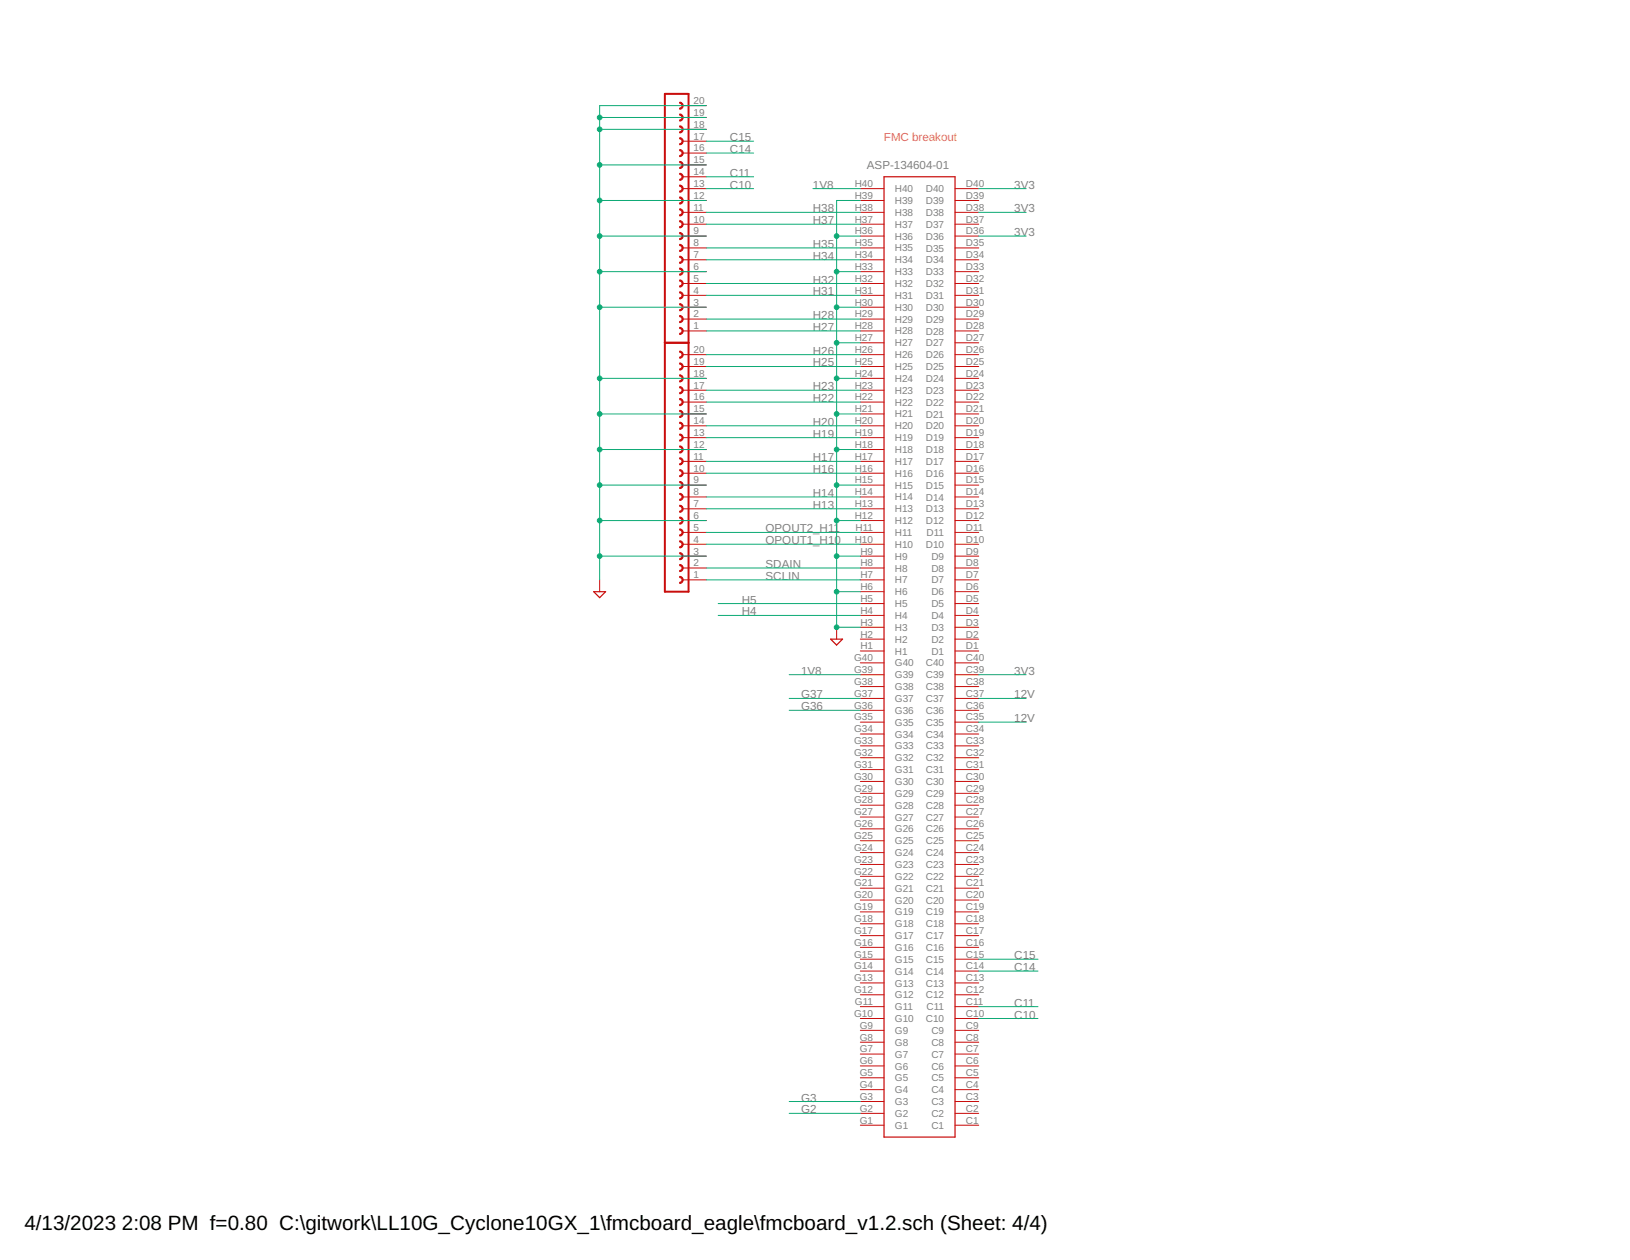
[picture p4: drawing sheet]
<svg xmlns="http://www.w3.org/2000/svg" width="279mm" height="216mm" viewBox="0 0 279 216" stroke-linecap="round" stroke-linejoin="round" font-family="sans-serif">
<path d="M151.5 30.3h12.2v164.5h-12.2zM101.8 101.4h2l-1 1zM142.4 109.5h2l-1 1z" fill="none" stroke="#c90d0c" stroke-width=".21"/>
<g fill="none" stroke="#c90d0c" stroke-width=".17">
<path d="M117 18.1h4.1M117 38.4h4.1M117 36.4h4.1M117 34.4h4.1M117 32.3h4.1M117 30.3h4.1M117 28.3h4.1M117 26.2h4.1M117 24.2h4.1M117 22.2h4.1M117 20.1h4.1M147.5 38.4h4"/>
<path d="M147.5 36.4h4M147.5 34.4h4M147.5 32.3h4M163.7 38.4h4.1M163.7 36.4h4.1M163.7 34.4h4.1M163.7 32.3h4.1M117 56.7h4.1M117 54.7h4.1M117 52.6h4.1M117 50.6h4.1M117 48.6h4.1"/>
<path d="M117 46.5h4.1M117 44.5h4.1M117 42.5h4.1M117 40.4h4.1M147.5 58.7h4M147.5 56.7h4M147.5 54.7h4M147.5 52.6h4M147.5 50.6h4M147.5 48.6h4M147.5 46.5h4M147.5 44.5h4"/>
<path d="M147.5 42.5h4M147.5 40.4h4M163.7 58.7h4.1M163.7 56.7h4.1M163.7 54.7h4.1M163.7 52.6h4.1M163.7 50.6h4.1M163.7 48.6h4.1M163.7 46.5h4.1M163.7 44.5h4.1M163.7 42.5h4.1M163.7 40.4h4.1"/>
<path d="M117 79.1h4.1M117 77h4.1M117 75h4.1M117 73h4.1M117 70.9h4.1M117 68.9h4.1M117 66.9h4.1M117 64.8h4.1M117 62.8h4.1M117 60.8h4.1M147.5 79.1h4M147.5 77h4"/>
<path d="M147.5 75h4M147.5 73h4M147.5 70.9h4M147.5 68.9h4M147.5 66.9h4M147.5 64.8h4M147.5 62.8h4M147.5 60.8h4M163.7 79.1h4.1M163.7 77h4.1M163.7 75h4.1M163.7 73h4.1"/>
<path d="M163.7 70.9h4.1M163.7 68.9h4.1M163.7 66.9h4.1M163.7 64.8h4.1M163.7 62.8h4.1M163.7 60.8h4.1M102.8 99.4v2M117 99.4h4.1M117 97.3h4.1M117 95.3h4.1M117 93.3h4.1M117 91.2h4.1"/>
<path d="M117 89.2h4.1M117 87.2h4.1M117 85.2h4.1M117 83.1h4.1M117 81.1h4.1M147.5 99.4h4M147.5 97.3h4M147.5 95.3h4M147.5 93.3h4M147.5 91.2h4M147.5 89.2h4M147.5 87.2h4"/>
<path d="M147.5 85.2h4M147.5 83.1h4M147.5 81.1h4M163.7 99.4h4.1M163.7 97.3h4.1M163.7 95.3h4.1M163.7 93.3h4.1M163.7 91.2h4.1M163.7 89.2h4.1M163.7 87.2h4.1M163.7 85.2h4.1M163.7 83.1h4.1"/>
<path d="M163.7 81.1h4.1M143.4 107.5v2M147.5 119.7h4M147.5 117.6h4M147.5 115.6h4M147.5 113.6h4M147.5 111.5h4M147.5 109.5h4M147.5 107.5h4M147.5 105.5h4M147.5 103.4h4M147.5 101.4h4"/>
<path d="M163.7 119.7h4.1M163.7 117.6h4.1M163.7 115.6h4.1M163.7 113.6h4.1M163.7 111.5h4.1M163.7 109.5h4.1M163.7 107.5h4.1M163.7 105.5h4.1M163.7 103.4h4.1M163.7 101.4h4.1M147.5 140h4M147.5 138h4"/>
<path d="M147.5 135.9h4M147.5 133.9h4M147.5 131.9h4M147.5 129.8h4M147.5 127.8h4M147.5 125.8h4M147.5 123.7h4M147.5 121.7h4M163.7 140h4.1M163.7 138h4.1M163.7 135.9h4.1M163.7 133.9h4.1"/>
<path d="M163.7 131.9h4.1M163.7 129.8h4.1M163.7 127.8h4.1M163.7 125.8h4.1M163.7 123.7h4.1M163.7 121.7h4.1M147.5 158.3h4M147.5 156.3h4M147.5 154.2h4M147.5 152.2h4M147.5 150.2h4M147.5 148.1h4"/>
<path d="M147.5 146.1h4M147.5 144.1h4M147.5 142h4M163.7 158.3h4.1M163.7 156.3h4.1M163.7 154.2h4.1M163.7 152.2h4.1M163.7 150.2h4.1M163.7 148.1h4.1M163.7 146.1h4.1M163.7 144.1h4.1M163.7 142h4.1"/>
<path d="M147.5 178.6h4M147.5 176.6h4M147.5 174.5h4M147.5 172.5h4M147.5 170.5h4M147.5 168.4h4M147.5 166.4h4M147.5 164.4h4M147.5 162.3h4M147.5 160.3h4M163.7 178.6h4.1M163.7 176.6h4.1"/>
<path d="M163.7 174.5h4.1M163.7 172.5h4.1M163.7 170.5h4.1M163.7 168.4h4.1M163.7 166.4h4.1M163.7 164.4h4.1M163.7 162.3h4.1M163.7 160.3h4.1M147.5 192.8h4M147.5 190.8h4M147.5 188.7h4M147.5 186.7h4"/>
<path d="M147.5 184.7h4M147.5 182.6h4M147.5 180.6h4M163.7 192.8h4.1M163.7 190.8h4.1M163.7 188.7h4.1M163.7 186.7h4.1M163.7 184.7h4.1M163.7 182.6h4.1M163.7 180.6h4.1"/>
</g>
<path d="M114 16.1h4v85.3h-4zM114 58.7h4" fill="none" stroke="#c90d0c" stroke-width=".34"/>
<g fill="#c90d0c" stroke="#c90d0c" stroke-width=".17">
<path d="M116.5 94.7a.6 .6 0 0 1 .6 .6 .6 .6 0 0 1-.6 .6v-.2a.41 .41 0 0 0 .4-.4 .41 .41 0 0 0-.4-.4z" fill-rule="evenodd"/>
<path d="M116.5 96.7a.6 .6 0 0 1 .6 .6 .6 .6 0 0 1-.6 .6v-.2a.41 .41 0 0 0 .4-.4 .41 .41 0 0 0-.4-.4z" fill-rule="evenodd"/>
<path d="M116.5 98.8a.6 .6 0 0 1 .6 .6 .6 .6 0 0 1-.6 .6v-.2a.41 .41 0 0 0 .4-.4 .41 .41 0 0 0-.4-.4z" fill-rule="evenodd"/>
<path d="M116.5 90.6a.6 .6 0 0 1 .6 .6 .6 .6 0 0 1-.6 .6v-.1a.41 .41 0 0 0 .4-.5 .41 .41 0 0 0-.4-.4z" fill-rule="evenodd"/>
<path d="M116.5 92.7a.6 .6 0 0 1 .6 .6 .6 .6 0 0 1-.6 .6v-.2a.41 .41 0 0 0 .4-.4 .41 .41 0 0 0-.4-.4z" fill-rule="evenodd"/>
<path d="M116.5 84.5a.6 .6 0 0 1 .6 .6 .6 .6 0 0 1-.6 .6v-.1a.41 .41 0 0 0 .4-.5 .41 .41 0 0 0-.4-.4z" fill-rule="evenodd"/>
<path d="M116.5 86.6a.6 .6 0 0 1 .6 .6 .6 .6 0 0 1-.6 .6v-.2a.41 .41 0 0 0 .4-.4 .41 .41 0 0 0-.4-.4z" fill-rule="evenodd"/>
<path d="M116.5 88.6a.6 .6 0 0 1 .6 .6 .6 .6 0 0 1-.6 .6v-.2a.41 .41 0 0 0 .4-.4 .41 .41 0 0 0-.4-.4z" fill-rule="evenodd"/>
<path d="M116.5 80.5a.6 .6 0 0 1 .6 .6 .6 .6 0 0 1-.6 .6v-.2a.41 .41 0 0 0 .4-.4 .41 .41 0 0 0-.4-.4z" fill-rule="evenodd"/>
<path d="M116.5 82.5a.6 .6 0 0 1 .6 .6 .6 .6 0 0 1-.6 .6v-.2a.41 .41 0 0 0 .4-.4 .41 .41 0 0 0-.4-.4z" fill-rule="evenodd"/>
<path d="M116.5 74.4a.6 .6 0 0 1 .6 .6 .6 .6 0 0 1-.6 .6v-.2a.41 .41 0 0 0 .4-.4 .41 .41 0 0 0-.4-.4z" fill-rule="evenodd"/>
<path d="M116.5 76.4a.6 .6 0 0 1 .6 .6 .6 .6 0 0 1-.6 .6v-.2a.41 .41 0 0 0 .4-.4 .41 .41 0 0 0-.4-.4z" fill-rule="evenodd"/>
<path d="M116.5 78.4a.6 .6 0 0 1 .6 .6 .6 .6 0 0 1-.6 .7v-.2a.41 .41 0 0 0 .4-.5 .41 .41 0 0 0-.4-.4z" fill-rule="evenodd"/>
<path d="M116.5 70.3a.61 .61 0 0 1 .6 .6 .61 .61 0 0 1-.6 .6v-.2a.4 .4 0 0 0 .4-.4 .4 .4 0 0 0-.4-.4z" fill-rule="evenodd"/>
<path d="M116.5 72.3a.61 .61 0 0 1 .6 .7 .61 .61 0 0 1-.6 .6v-.2a.4 .4 0 0 0 .4-.4 .4 .4 0 0 0-.4-.4z" fill-rule="evenodd"/>
<path d="M116.5 64.2a.61 .61 0 0 1 .6 .6 .61 .61 0 0 1-.6 .6v-.2a.4 .4 0 0 0 .4-.4 .4 .4 0 0 0-.4-.4z" fill-rule="evenodd"/>
<path d="M116.5 66.3a.61 .61 0 0 1 .6 .6 .61 .61 0 0 1-.6 .6v-.2a.4 .4 0 0 0 .4-.4 .4 .4 0 0 0-.4-.4z" fill-rule="evenodd"/>
<path d="M116.5 68.3a.61 .61 0 0 1 .6 .6 .61 .61 0 0 1-.6 .6v-.2a.4 .4 0 0 0 .4-.4 .4 .4 0 0 0-.4-.4z" fill-rule="evenodd"/>
<path d="M116.5 60.2a.61 .61 0 0 1 .6 .6 .61 .61 0 0 1-.6 .6v-.2a.4 .4 0 0 0 .4-.4 .4 .4 0 0 0-.4-.4z" fill-rule="evenodd"/>
<path d="M116.5 62.2a.61 .61 0 0 1 .6 .6 .61 .61 0 0 1-.6 .6v-.2a.4 .4 0 0 0 .4-.4 .4 .4 0 0 0-.4-.4z" fill-rule="evenodd"/>
<path d="M116.5 52a.61 .61 0 0 1 .6 .6 .61 .61 0 0 1-.6 .7v-.3a.4 .4 0 0 0 .4-.4 .4 .4 0 0 0-.4-.4z" fill-rule="evenodd"/>
<path d="M116.5 54.1a.61 .61 0 0 1 .6 .6 .61 .61 0 0 1-.6 .6v-.2a.4 .4 0 0 0 .4-.4 .4 .4 0 0 0-.4-.4z" fill-rule="evenodd"/>
<path d="M116.5 56.1a.61 .61 0 0 1 .6 .6 .61 .61 0 0 1-.6 .6v-.2a.4 .4 0 0 0 .4-.4 .4 .4 0 0 0-.4-.4z" fill-rule="evenodd"/>
<path d="M116.5 48a.61 .61 0 0 1 .6 .6 .61 .61 0 0 1-.6 .6v-.2a.4 .4 0 0 0 .4-.4 .4 .4 0 0 0-.4-.4z" fill-rule="evenodd"/>
<path d="M116.5 50a.61 .61 0 0 1 .6 .6 .61 .61 0 0 1-.6 .6v-.2a.4 .4 0 0 0 .4-.4 .4 .4 0 0 0-.4-.4z" fill-rule="evenodd"/>
<path d="M116.5 41.9a.61 .61 0 0 1 .6 .6 .61 .61 0 0 1-.6 .6v-.2a.4 .4 0 0 0 .4-.4 .4 .4 0 0 0-.4-.4z" fill-rule="evenodd"/>
<path d="M116.5 43.9a.61 .61 0 0 1 .6 .6 .61 .61 0 0 1-.6 .6v-.2a.4 .4 0 0 0 .4-.4 .4 .4 0 0 0-.4-.4z" fill-rule="evenodd"/>
<path d="M116.5 45.9a.61 .61 0 0 1 .6 .6 .61 .61 0 0 1-.6 .7v-.3a.4 .4 0 0 0 .4-.4 .4 .4 0 0 0-.4-.4z" fill-rule="evenodd"/>
<path d="M116.5 37.8a.61 .61 0 0 1 .6 .6 .61 .61 0 0 1-.6 .6v-.2a.4 .4 0 0 0 .4-.4 .4 .4 0 0 0-.4-.4z" fill-rule="evenodd"/>
<path d="M116.5 39.8a.61 .61 0 0 1 .6 .6 .61 .61 0 0 1-.6 .7v-.2a.4 .4 0 0 0 .4-.5 .4 .4 0 0 0-.4-.4z" fill-rule="evenodd"/>
<path d="M116.5 31.7a.61 .61 0 0 1 .6 .6 .61 .61 0 0 1-.6 .6v-.2a.4 .4 0 0 0 .4-.4 .4 .4 0 0 0-.4-.4z" fill-rule="evenodd"/>
<path d="M116.5 33.7a.61 .61 0 0 1 .6 .7 .61 .61 0 0 1-.6 .6v-.2a.4 .4 0 0 0 .4-.4 .4 .4 0 0 0-.4-.4z" fill-rule="evenodd"/>
<path d="M116.5 35.8a.61 .61 0 0 1 .6 .6 .61 .61 0 0 1-.6 .6v-.2a.4 .4 0 0 0 .4-.4 .4 .4 0 0 0-.4-.4z" fill-rule="evenodd"/>
<path d="M116.5 27.7a.6 .6 0 0 1 .6 .6 .6 .6 0 0 1-.6 .6v-.2a.41 .41 0 0 0 .4-.4 .41 .41 0 0 0-.4-.4z" fill-rule="evenodd"/>
<path d="M116.5 29.7a.6 .6 0 0 1 .6 .6 .6 .6 0 0 1-.6 .6v-.2a.41 .41 0 0 0 .4-.4 .41 .41 0 0 0-.4-.4z" fill-rule="evenodd"/>
<path d="M116.5 21.6a.6 .6 0 0 1 .6 .6 .6 .6 0 0 1-.6 .6v-.2a.41 .41 0 0 0 .4-.4 .41 .41 0 0 0-.4-.4z" fill-rule="evenodd"/>
<path d="M116.5 23.6a.6 .6 0 0 1 .6 .6 .6 .6 0 0 1-.6 .6v-.2a.41 .41 0 0 0 .4-.4 .41 .41 0 0 0-.4-.4z" fill-rule="evenodd"/>
<path d="M116.5 25.6a.6 .6 0 0 1 .6 .6 .6 .6 0 0 1-.6 .6v-.2a.41 .41 0 0 0 .4-.4 .41 .41 0 0 0-.4-.4z" fill-rule="evenodd"/>
<path d="M116.5 17.5a.6 .6 0 0 1 .6 .6 .6 .6 0 0 1-.6 .6v-.2a.41 .41 0 0 0 .4-.4 .41 .41 0 0 0-.4-.4z" fill-rule="evenodd"/>
<path d="M116.5 19.5a.6 .6 0 0 1 .6 .6 .6 .6 0 0 1-.6 .6v-.1a.41 .41 0 0 0 .4-.5 .41 .41 0 0 0-.4-.4z" fill-rule="evenodd"/>
</g>
<g fill="none" stroke="#0dab76" stroke-width=".17">
<path d="M121.1 18.1h-18.3v81.3M102.8 34.4h18.3M102.8 22.2h18.3M102.8 20.1h18.3M102.8 28.3h18.3M121.1 32.3h8.1M121.1 36.4h26.4M121.1 38.4h26.4M121.1 30.3h8.1M121.1 26.2h8.1M121.1 24.2h8.1M139.3 32.3h8.2"/>
<path d="M147.5 34.4h-4.1v73.1h4.1M167.8 32.3h8.1M167.8 36.4h8.1M102.8 52.6h18.3M102.8 46.5h18.3M102.8 40.4h18.3M121.1 56.7h26.4M121.1 54.7h26.4M121.1 50.6h26.4M121.1 42.5h26.4M121.1 44.5h26.4M121.1 48.6h26.4"/>
<path d="M143.4 58.7h4.1M143.4 52.6h4.1M143.4 46.5h4.1M143.4 40.4h4.1M167.8 40.4h8.1M102.8 77h18.3M102.8 70.9h18.3M102.8 64.8h18.3M121.1 79.1h26.4M121.1 75h26.4M121.1 73h26.4M121.1 68.9h26.4"/>
<path d="M121.1 66.9h26.4M121.1 62.8h26.4M121.1 60.8h26.4M143.4 77h4.1M143.4 70.9h4.1M143.4 64.8h4.1M102.8 95.3h18.3M102.8 89.2h18.3M102.8 83.1h18.3M121.1 97.3h26.4M121.1 87.2h26.4M121.1 85.2h26.4"/>
<path d="M121.1 81.1h26.4M121.1 93.3h26.4M121.1 99.4h26.4M121.1 91.2h26.4M143.4 95.3h4.1M143.4 89.2h4.1M143.4 83.1h4.1M123.1 103.4h24.4M123.1 105.5h24.4M135.3 115.6h12.2M135.3 119.7h12.2M143.4 101.4h4.1"/>
<path d="M167.8 115.6h8.1M167.8 119.7h8.1M135.3 121.7h12.2M167.8 123.7h8.1M167.8 174.5h10.1M167.8 172.5h10.1M167.8 166.4h10.1M167.8 164.4h10.1M135.3 190.8h12.2M135.3 188.7h12.2"/>
</g>
<g fill="#0dab76" stroke="#0dab76" stroke-width=".17">
<circle cx="143.4" cy="101.4" r=".4"/>
<circle cx="143.4" cy="95.3" r=".4"/>
<circle cx="143.4" cy="89.2" r=".4"/>
<circle cx="143.4" cy="83.1" r=".4"/>
<circle cx="143.4" cy="77" r=".4"/>
<circle cx="143.4" cy="70.9" r=".4"/>
<circle cx="143.4" cy="64.8" r=".4"/>
<circle cx="143.4" cy="58.7" r=".4"/>
<circle cx="143.4" cy="52.6" r=".4"/>
<circle cx="143.4" cy="46.5" r=".4"/>
<circle cx="143.4" cy="40.4" r=".4"/>
<circle cx="143.4" cy="107.5" r=".4"/>
<circle cx="102.8" cy="22.2" r=".4"/>
<circle cx="102.8" cy="20.1" r=".4"/>
<circle cx="102.8" cy="28.3" r=".4"/>
<circle cx="102.8" cy="34.4" r=".4"/>
<circle cx="102.8" cy="40.4" r=".4"/>
<circle cx="102.8" cy="46.5" r=".4"/>
<circle cx="102.8" cy="52.6" r=".4"/>
<circle cx="102.8" cy="64.8" r=".4"/>
<circle cx="102.8" cy="70.9" r=".4"/>
<circle cx="102.8" cy="77" r=".4"/>
<circle cx="102.8" cy="83.1" r=".4"/>
<circle cx="102.8" cy="89.2" r=".4"/>
<circle cx="102.8" cy="95.3" r=".4"/>
</g>
<g font-size="3.5">
<text x="4.2" y="210.7">4/13/2023</text>
<text x="20.9" y="210.7">2:08 PM f=0.80 C:\gitwork\LL10G_Cyclone10GX_1\fmcboard_eagle\fmcboard_v1.2.sch (Sheet: 4/4)</text>
</g>
<g font-size="2" fill="#808080">
<text x="125.1" y="26.2">C14</text>
<text x="125.1" y="24.2">C15</text>
<text x="148.6" y="29">ASP-134604-01</text>
<text x="125.1" y="32.3">C10</text>
<text x="125.1" y="30.3">C11</text>
<text x="139.3" y="32.3">1V8</text>
<text x="173.9" y="32.3">3V3</text>
<text x="139.3" y="36.4">H38</text>
<text x="139.3" y="38.4">H37</text>
<text x="173.9" y="36.4">3V3</text>
<text x="173.9" y="40.5">3V3</text>
<text x="139.3" y="42.5">H35</text>
<text x="139.3" y="44.5">H34</text>
<text x="139.3" y="50.6">H31</text>
<text x="139.3" y="48.6">H32</text>
<text x="139.3" y="56.7">H27</text>
<text x="139.3" y="54.7">H28</text>
<text x="139.3" y="62.8">H25</text>
<text x="139.3" y="60.8">H26</text>
<text x="139.3" y="68.9">H22</text>
<text x="139.3" y="66.9">H23</text>
<text x="139.3" y="75">H19</text>
<text x="139.3" y="73">H20</text>
<text x="139.3" y="81.1">H16</text>
<text x="139.3" y="79">H17</text>
<text x="139.3" y="87.2">H13</text>
<text x="139.3" y="85.1">H14</text>
<text x="131.2" y="93.3">OPOUT1_H10</text>
<text x="131.2" y="91.2">OPOUT2_H11</text>
<text x="131.2" y="97.3">SDAIN</text>
<text x="131.2" y="99.4">SCLIN</text>
<text x="127.2" y="103.4">H5</text>
<text x="127.2" y="105.5">H4</text>
<text x="137.3" y="115.6">1V8</text>
<text x="137.3" y="119.7">G37</text>
<text x="173.9" y="115.6">3V3</text>
<text x="173.9" y="119.7">12V</text>
<text x="137.3" y="121.7">G36</text>
<text x="173.9" y="123.7">12V</text>
<text x="173.9" y="166.4">C14</text>
<text x="173.9" y="164.4">C15</text>
<text x="173.9" y="172.5">C11</text>
<text x="173.9" y="174.5">C10</text>
<text x="137.3" y="190.8">G2</text>
<text x="137.3" y="188.7">G3</text>
</g>
<text font-size="2" fill="#ffba08" x="151.5" y="24.2">FMC breakout</text>
<g font-size="1.7" fill="#808080">
<text x="118.9" y="17.8">20</text>
<text x="118.9" y="23.9">17</text>
<text x="118.9" y="21.9">18</text>
<text x="118.9" y="19.9">19</text>
<text x="118.9" y="28">15</text>
<text x="118.9" y="25.9">16</text>
<text x="118.9" y="34.1">12</text>
<text x="118.9" y="32">13</text>
<text x="118.9" y="30">14</text>
<text x="146.5" y="34.1">H39</text>
<text x="146.5" y="32">H40</text>
<text x="153.4" y="35">H39</text>
<text x="153.4" y="32.9">H40</text>
<text x="158.7" y="35">D39</text>
<text x="158.7" y="32.9">D40</text>
<text x="165.6" y="34.1">D39</text>
<text x="165.6" y="32">D40</text>
<text x="118.9" y="40.2">9</text>
<text x="118.9" y="38.1">10</text>
<text x="118.9" y="36.1">11</text>
<text x="146.5" y="40.2">H36</text>
<text x="146.5" y="38.1">H37</text>
<text x="146.5" y="36.1">H38</text>
<text x="153.4" y="41.1">H36</text>
<text x="153.4" y="39">H37</text>
<text x="153.4" y="37">H38</text>
<text x="158.7" y="41.1">D36</text>
<text x="158.7" y="39">D37</text>
<text x="158.7" y="37">D38</text>
<text x="165.6" y="40.2">D36</text>
<text x="165.6" y="38.1">D37</text>
<text x="165.6" y="36.1">D38</text>
<text x="118.9" y="46.3">6</text>
<text x="118.9" y="44.2">7</text>
<text x="118.9" y="42.2">8</text>
<text x="146.5" y="46.3">H33</text>
<text x="146.5" y="44.2">H34</text>
<text x="146.5" y="42.2">H35</text>
<text x="153.4" y="47.2">H33</text>
<text x="153.4" y="45.1">H34</text>
<text x="153.4" y="43.1">H35</text>
<text x="158.7" y="47.2">D33</text>
<text x="158.7" y="45.1">D34</text>
<text x="158.7" y="43.1">D35</text>
<text x="165.6" y="46.3">D33</text>
<text x="165.6" y="44.2">D34</text>
<text x="165.6" y="42.2">D35</text>
<text x="118.9" y="52.4">3</text>
<text x="118.9" y="50.3">4</text>
<text x="118.9" y="48.3">5</text>
<text x="146.5" y="52.4">H30</text>
<text x="146.5" y="50.3">H31</text>
<text x="146.5" y="48.3">H32</text>
<text x="153.4" y="53.3">H30</text>
<text x="153.4" y="51.2">H31</text>
<text x="153.4" y="49.2">H32</text>
<text x="158.7" y="53.3">D30</text>
<text x="158.7" y="51.2">D31</text>
<text x="158.7" y="49.2">D32</text>
<text x="165.6" y="52.4">D30</text>
<text x="165.6" y="50.3">D31</text>
<text x="165.6" y="48.3">D32</text>
<text x="118.9" y="56.4">1</text>
<text x="118.9" y="54.4">2</text>
<text x="146.5" y="58.5">H27</text>
<text x="146.5" y="56.4">H28</text>
<text x="146.5" y="54.4">H29</text>
<text x="153.4" y="59.3">H27</text>
<text x="153.4" y="57.3">H28</text>
<text x="153.4" y="55.3">H29</text>
<text x="158.7" y="59.4">D27</text>
<text x="158.7" y="57.3">D28</text>
<text x="158.7" y="55.3">D29</text>
<text x="165.6" y="58.5">D27</text>
<text x="165.6" y="56.4">D28</text>
<text x="165.6" y="54.4">D29</text>
<text x="118.9" y="64.5">18</text>
<text x="118.9" y="62.5">19</text>
<text x="118.9" y="60.5">20</text>
<text x="146.5" y="64.5">H24</text>
<text x="146.5" y="62.5">H25</text>
<text x="146.5" y="60.5">H26</text>
<text x="153.4" y="65.4">H24</text>
<text x="153.4" y="63.4">H25</text>
<text x="153.4" y="61.4">H26</text>
<text x="158.7" y="65.4">D24</text>
<text x="158.7" y="63.4">D25</text>
<text x="158.7" y="61.4">D26</text>
<text x="165.6" y="64.5">D24</text>
<text x="165.6" y="62.5">D25</text>
<text x="165.6" y="60.5">D26</text>
<text x="118.9" y="70.6">15</text>
<text x="118.9" y="68.6">16</text>
<text x="118.9" y="66.6">17</text>
<text x="146.5" y="70.6">H21</text>
<text x="146.5" y="68.6">H22</text>
<text x="146.5" y="66.6">H23</text>
<text x="153.4" y="71.5">H21</text>
<text x="153.4" y="69.5">H22</text>
<text x="153.4" y="67.5">H23</text>
<text x="158.7" y="71.5">D21</text>
<text x="158.7" y="69.5">D22</text>
<text x="158.7" y="67.5">D23</text>
<text x="165.6" y="70.6">D21</text>
<text x="165.6" y="68.6">D22</text>
<text x="165.6" y="66.6">D23</text>
<text x="118.9" y="76.7">12</text>
<text x="118.9" y="74.7">13</text>
<text x="118.9" y="72.7">14</text>
<text x="146.5" y="76.7">H18</text>
<text x="146.5" y="74.7">H19</text>
<text x="146.5" y="72.7">H20</text>
<text x="153.4" y="77.6">H18</text>
<text x="153.4" y="75.6">H19</text>
<text x="153.4" y="73.6">H20</text>
<text x="158.7" y="77.6">D18</text>
<text x="158.7" y="75.6">D19</text>
<text x="158.7" y="73.6">D20</text>
<text x="165.6" y="76.7">D18</text>
<text x="165.6" y="74.7">D19</text>
<text x="165.6" y="72.7">D20</text>
<text x="118.9" y="82.8">9</text>
<text x="118.9" y="80.8">10</text>
<text x="118.9" y="78.8">11</text>
<text x="146.5" y="82.8">H15</text>
<text x="146.5" y="80.8">H16</text>
<text x="146.5" y="78.8">H17</text>
<text x="153.4" y="83.7">H15</text>
<text x="153.4" y="81.7">H16</text>
<text x="153.4" y="79.7">H17</text>
<text x="158.7" y="83.7">D15</text>
<text x="158.7" y="81.7">D16</text>
<text x="158.7" y="79.7">D17</text>
<text x="165.6" y="82.8">D15</text>
<text x="165.6" y="80.8">D16</text>
<text x="165.6" y="78.8">D17</text>
<text x="118.9" y="88.9">6</text>
<text x="118.9" y="86.9">7</text>
<text x="118.9" y="84.9">8</text>
<text x="146.5" y="88.9">H12</text>
<text x="146.5" y="86.9">H13</text>
<text x="146.5" y="84.9">H14</text>
<text x="153.4" y="89.8">H12</text>
<text x="153.4" y="87.8">H13</text>
<text x="153.4" y="85.8">H14</text>
<text x="158.7" y="89.8">D12</text>
<text x="158.7" y="87.8">D13</text>
<text x="158.7" y="85.8">D14</text>
<text x="165.6" y="88.9">D12</text>
<text x="165.6" y="86.9">D13</text>
<text x="165.6" y="84.9">D14</text>
<text x="118.9" y="95">3</text>
<text x="118.9" y="93">4</text>
<text x="118.9" y="91">5</text>
<text x="146.5" y="93">H10</text>
<text x="146.7" y="91">H11</text>
<text x="147.5" y="95">H9</text>
<text x="153.4" y="95.9">H9</text>
<text x="153.4" y="93.9">H10</text>
<text x="153.4" y="91.8">H11</text>
<text x="158.7" y="93.9">D10</text>
<text x="158.8" y="91.9">D11</text>
<text x="159.7" y="95.9">D9</text>
<text x="165.6" y="95">D9</text>
<text x="165.6" y="93">D10</text>
<text x="165.6" y="91">D11</text>
<text x="118.9" y="99.1">1</text>
<text x="118.9" y="97">2</text>
<text x="147.5" y="101.1">H6</text>
<text x="147.5" y="99.1">H7</text>
<text x="147.5" y="97">H8</text>
<text x="153.4" y="100">H7</text>
<text x="153.4" y="97.9">H8</text>
<text x="159.7" y="100">D7</text>
<text x="159.7" y="98">D8</text>
<text x="165.6" y="101.1">D6</text>
<text x="165.6" y="99.1">D7</text>
<text x="165.6" y="97">D8</text>
<text x="147.5" y="107.2">H3</text>
<text x="147.5" y="105.2">H4</text>
<text x="147.5" y="103.1">H5</text>
<text x="153.4" y="106.1">H4</text>
<text x="153.4" y="104">H5</text>
<text x="153.4" y="102">H6</text>
<text x="159.7" y="106.1">D4</text>
<text x="159.7" y="104">D5</text>
<text x="159.7" y="102">D6</text>
<text x="165.6" y="107.2">D3</text>
<text x="165.6" y="105.2">D4</text>
<text x="165.6" y="103.1">D5</text>
<text x="146.4" y="113.3">G40</text>
<text x="147.5" y="111.3">H1</text>
<text x="147.5" y="109.2">H2</text>
<text x="153.4" y="112.2">H1</text>
<text x="153.4" y="110.1">H2</text>
<text x="153.4" y="108.1">H3</text>
<text x="159.7" y="112.2">D1</text>
<text x="159.7" y="110.1">D2</text>
<text x="159.7" y="108.1">D3</text>
<text x="165.6" y="113.3">C40</text>
<text x="165.6" y="111.3">D1</text>
<text x="165.6" y="109.2">D2</text>
<text x="146.4" y="119.4">G37</text>
<text x="146.4" y="117.4">G38</text>
<text x="146.4" y="115.3">G39</text>
<text x="153.4" y="118.3">G38</text>
<text x="153.4" y="116.2">G39</text>
<text x="153.4" y="114.2">G40</text>
<text x="158.7" y="118.3">C38</text>
<text x="158.7" y="116.2">C39</text>
<text x="158.7" y="114.2">C40</text>
<text x="165.6" y="119.4">C37</text>
<text x="165.6" y="117.4">C38</text>
<text x="165.6" y="115.3">C39</text>
<text x="146.4" y="125.5">G34</text>
<text x="146.4" y="123.5">G35</text>
<text x="146.4" y="121.4">G36</text>
<text x="153.4" y="124.4">G35</text>
<text x="153.4" y="122.3">G36</text>
<text x="153.4" y="120.3">G37</text>
<text x="158.7" y="124.4">C35</text>
<text x="158.7" y="122.3">C36</text>
<text x="158.7" y="120.3">C37</text>
<text x="165.6" y="125.5">C34</text>
<text x="165.6" y="123.5">C35</text>
<text x="165.6" y="121.4">C36</text>
<text x="146.4" y="131.6">G31</text>
<text x="146.4" y="129.6">G32</text>
<text x="146.4" y="127.5">G33</text>
<text x="153.4" y="130.4">G32</text>
<text x="153.4" y="128.4">G33</text>
<text x="153.4" y="126.4">G34</text>
<text x="158.7" y="130.5">C32</text>
<text x="158.7" y="128.4">C33</text>
<text x="158.7" y="126.4">C34</text>
<text x="165.6" y="131.6">C31</text>
<text x="165.6" y="129.6">C32</text>
<text x="165.6" y="127.5">C33</text>
<text x="146.4" y="137.7">G28</text>
<text x="146.4" y="135.6">G29</text>
<text x="146.4" y="133.6">G30</text>
<text x="153.4" y="136.5">G29</text>
<text x="153.4" y="134.5">G30</text>
<text x="153.4" y="132.5">G31</text>
<text x="158.7" y="136.5">C29</text>
<text x="158.7" y="134.5">C30</text>
<text x="158.7" y="132.5">C31</text>
<text x="165.6" y="137.7">C28</text>
<text x="165.6" y="135.6">C29</text>
<text x="165.6" y="133.6">C30</text>
<text x="146.4" y="143.8">G25</text>
<text x="146.4" y="141.7">G26</text>
<text x="146.4" y="139.7">G27</text>
<text x="153.4" y="142.6">G26</text>
<text x="153.4" y="140.6">G27</text>
<text x="153.4" y="138.6">G28</text>
<text x="158.7" y="142.6">C26</text>
<text x="158.7" y="140.6">C27</text>
<text x="158.7" y="138.6">C28</text>
<text x="165.6" y="143.8">C25</text>
<text x="165.6" y="141.7">C26</text>
<text x="165.6" y="139.7">C27</text>
<text x="146.4" y="149.9">G22</text>
<text x="146.4" y="147.8">G23</text>
<text x="146.4" y="145.8">G24</text>
<text x="153.4" y="148.7">G23</text>
<text x="153.4" y="146.7">G24</text>
<text x="153.4" y="144.7">G25</text>
<text x="158.7" y="148.7">C23</text>
<text x="158.7" y="146.7">C24</text>
<text x="158.7" y="144.7">C25</text>
<text x="165.6" y="149.9">C22</text>
<text x="165.6" y="147.8">C23</text>
<text x="165.6" y="145.8">C24</text>
<text x="146.4" y="156">G19</text>
<text x="146.4" y="153.9">G20</text>
<text x="146.4" y="151.9">G21</text>
<text x="153.4" y="154.8">G20</text>
<text x="153.4" y="152.8">G21</text>
<text x="153.4" y="150.8">G22</text>
<text x="158.7" y="154.8">C20</text>
<text x="158.7" y="152.8">C21</text>
<text x="158.7" y="150.8">C22</text>
<text x="165.6" y="156">C19</text>
<text x="165.6" y="153.9">C20</text>
<text x="165.6" y="151.9">C21</text>
<text x="146.4" y="160">G17</text>
<text x="146.4" y="158">G18</text>
<text x="153.4" y="160.9">G17</text>
<text x="153.4" y="158.9">G18</text>
<text x="153.4" y="156.9">G19</text>
<text x="158.7" y="160.9">C17</text>
<text x="158.7" y="158.9">C18</text>
<text x="158.7" y="156.9">C19</text>
<text x="165.6" y="160">C17</text>
<text x="165.6" y="158">C18</text>
<text x="146.4" y="166.1">G14</text>
<text x="146.4" y="164.1">G15</text>
<text x="146.4" y="162.1">G16</text>
<text x="153.4" y="167">G14</text>
<text x="153.4" y="165">G15</text>
<text x="153.4" y="162.9">G16</text>
<text x="158.7" y="167">C14</text>
<text x="158.7" y="165">C15</text>
<text x="158.7" y="163">C16</text>
<text x="165.6" y="166.1">C14</text>
<text x="165.6" y="164.1">C15</text>
<text x="165.6" y="162.1">C16</text>
<text x="146.4" y="170.2">G12</text>
<text x="146.4" y="168.1">G13</text>
<text x="146.5" y="172.2">G11</text>
<text x="153.4" y="173.1">G11</text>
<text x="153.4" y="171.1">G12</text>
<text x="153.4" y="169">G13</text>
<text x="158.7" y="171.1">C12</text>
<text x="158.7" y="169">C13</text>
<text x="158.8" y="173.1">C11</text>
<text x="165.6" y="172.2">C11</text>
<text x="165.6" y="170.2">C12</text>
<text x="165.6" y="168.1">C13</text>
<text x="146.4" y="174.2">G10</text>
<text x="147.4" y="178.3">G8</text>
<text x="147.4" y="176.3">G9</text>
<text x="153.4" y="179.2">G8</text>
<text x="153.4" y="177.2">G9</text>
<text x="153.4" y="175.1">G10</text>
<text x="158.7" y="175.1">C10</text>
<text x="159.7" y="179.2">C8</text>
<text x="159.7" y="177.2">C9</text>
<text x="165.6" y="178.3">C8</text>
<text x="165.6" y="176.3">C9</text>
<text x="165.6" y="174.2">C10</text>
<text x="147.4" y="184.4">G5</text>
<text x="147.4" y="182.4">G6</text>
<text x="147.4" y="180.3">G7</text>
<text x="153.4" y="185.3">G5</text>
<text x="153.4" y="183.3">G6</text>
<text x="153.4" y="181.2">G7</text>
<text x="159.7" y="185.3">C5</text>
<text x="159.7" y="183.3">C6</text>
<text x="159.7" y="181.2">C7</text>
<text x="165.6" y="184.4">C5</text>
<text x="165.6" y="182.4">C6</text>
<text x="165.6" y="180.3">C7</text>
<text x="147.4" y="190.5">G2</text>
<text x="147.4" y="188.5">G3</text>
<text x="147.4" y="186.4">G4</text>
<text x="153.4" y="191.4">G2</text>
<text x="153.4" y="189.4">G3</text>
<text x="153.4" y="187.3">G4</text>
<text x="159.7" y="191.4">C2</text>
<text x="159.7" y="189.4">C3</text>
<text x="159.7" y="187.3">C4</text>
<text x="165.6" y="190.5">C2</text>
<text x="165.6" y="188.5">C3</text>
<text x="165.6" y="186.4">C4</text>
<text x="147.4" y="192.5">G1</text>
<text x="153.4" y="193.4">G1</text>
<text x="159.7" y="193.4">C1</text>
<text x="165.6" y="192.5">C1</text>
</g>
</svg>
